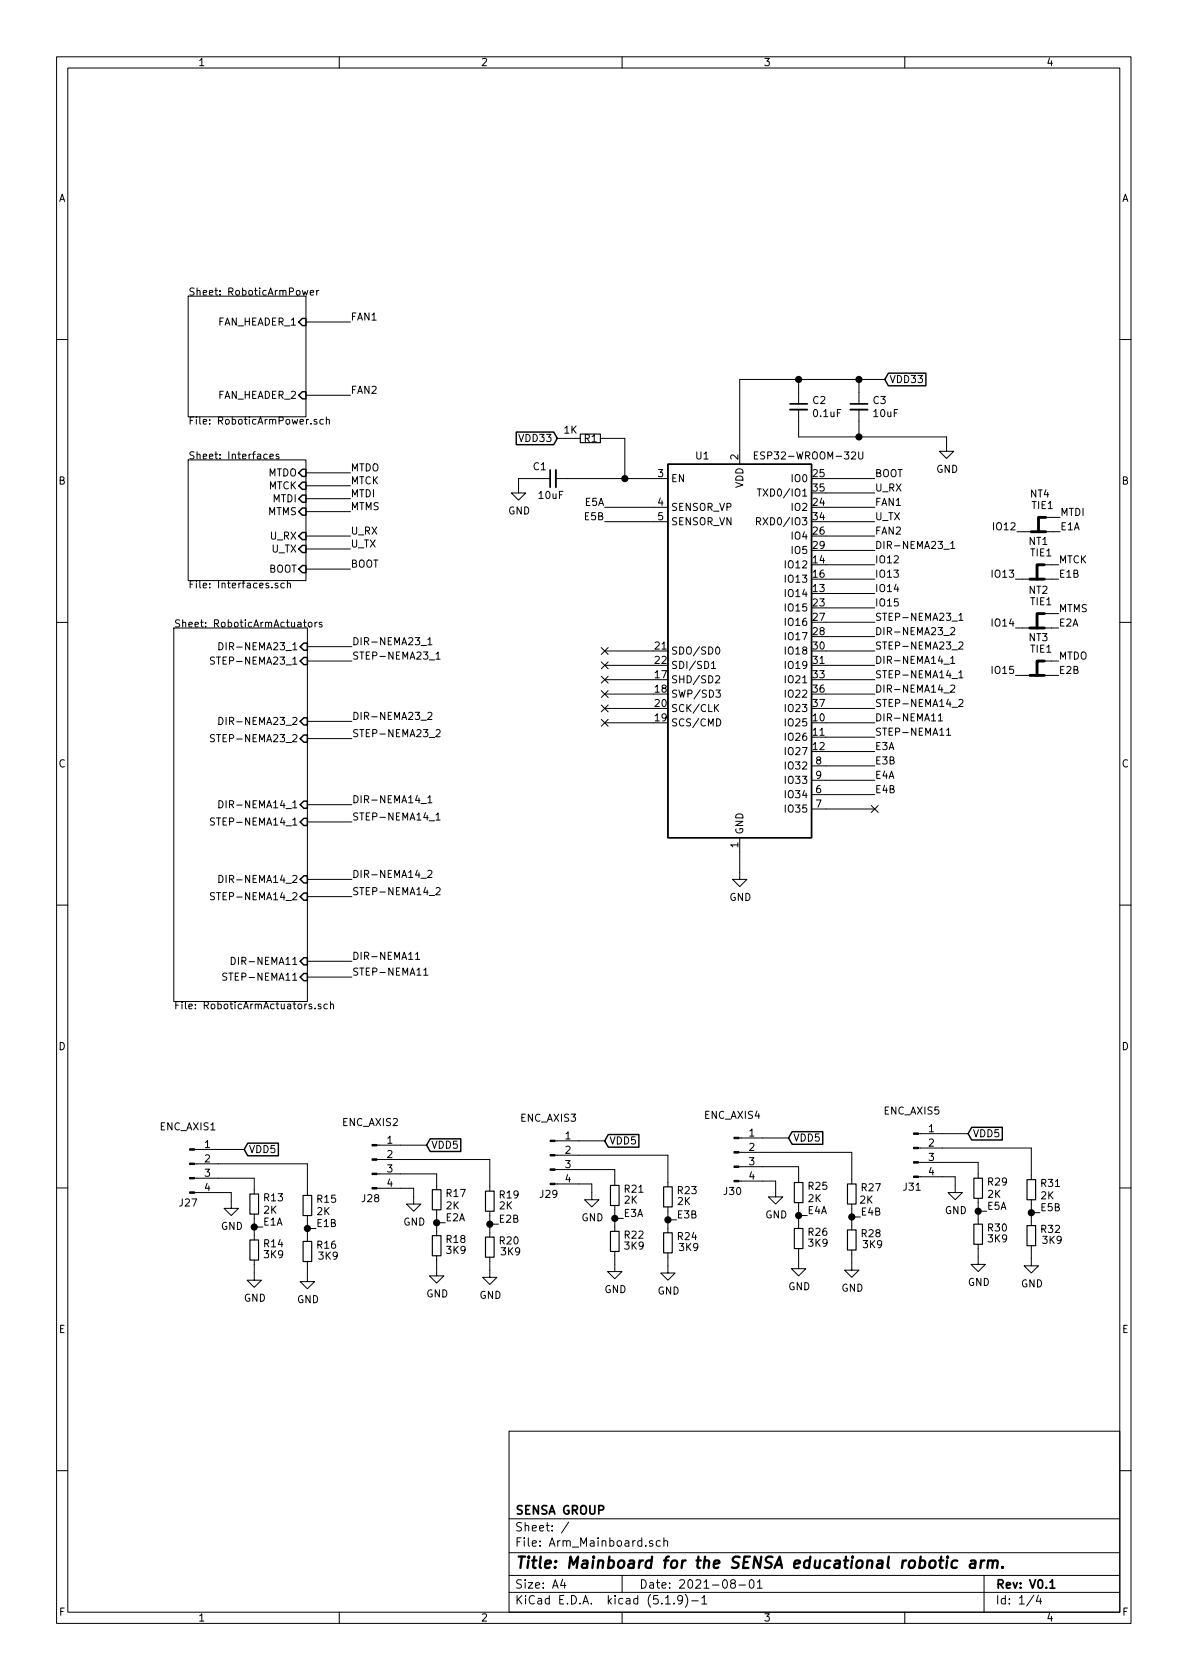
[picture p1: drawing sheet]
<svg xmlns="http://www.w3.org/2000/svg" width="210mm" height="297mm" viewBox="0 0 210 297" stroke-linecap="round" stroke-linejoin="round" font-family="sans-serif">
<g fill="none" stroke="#000" stroke-width=".18">
<path d="M10 10h190v277h-190zM12 12h186v273.1h-186zM60 10v2M110 10v2M160 10v2M33.3 52.4h20.8v21.3h-20.8zM53.5 51.3l.2 .9 .2-.6 .3 .6 .2-.9M54.1 56.9h7.9M54.9 51.8l.6-.2-.1-.2-.4-.1-.1 .2v.6h.5M56 51.3v.9M56.4 51.3l-.4 .3M10 60h2"/>
<path d="M54.1 69.9h7.9M56 74.2h-.3l-.2 .1 .1 .2 .4 .1v.3h-.5M57.2 74.2h-.4l-.2 .2 .1 .5h.5M57.7 74.3l.2-.1h.3v.8M57.7 73.7v1.3M98.6 77.5h4M106.2 77.5h4.3v7.1M134 79.9h-.6v1.3h.6M141.2 72.4v4.9h26.2v2.5h1.3l-1.3 1.3-1.3-1.3h1.3M141.2 67.1v4.3M151.8 79.9v1l.3 .3 .4-.1 .1-.2v-1M151.9 67.1v4.3"/>
<path d="M151.9 72.4v4.9M156.5 67.1h-25.7v15M198 60h2M33.3 81.3h20.8v21.4h-20.8zM47.2 80.4l-.3-.1-.3 .2 .2 .6h.4M47.7 80.7l.6-.1v-.2l-.4-.1-.2 .2 .1 .6h.5M49.3 80.4l-.3-.1-.2 .2 .1 .2 .4 .1v.3h-.5M54.1 94.8h7.9M54.1 83.6h7.9M54.1 85.9h7.9M54.1 88.2h7.9M54.1 90.5h7.9"/>
<path d="M54.1 97.1h7.9M97.3 84.6h-5.6v2.6h1.3l-1.3 1.2-1.3-1.2h1.3M98.3 84.6h19.8M106.9 89.7h11.2M106.9 92.2h11.2M133.4 80.5h.4M133.8 92.2l.6-.1 .1-.1-.1-.3-.1-.2h-.5v1.3M133.9 86.4h.7M134.1 92.2l.4 .6M134.3 86.4v1.3M146 84.6h8.7M146 89.7h8.7"/>
<path d="M146 92.2h8.7M146 99.9h8.7M146 87.2h8.7M146 97.3h8.7M146 94.8h8.7M166.9 97.1h1M168.1 96.1l.4-.4v1.3M168.1 97h.7M179.8 94h7.7M183.4 99.9h3.8M183.6 91.5h3.9M10 110h2"/>
<path d="M30.7 111h23.7v66.1h-23.7zM37.9 116.2h-.5l-.1 .1v.4l.6 .3v.2l-.2 .2h-.5M38.7 113.6a.64 .64 0 0 1 .8 .7 .64 .64 0 0 1-.8 .6zM49.1 103.2l-.3-.1-.2 .2 .1 .2 .4 .1v.3h-.5M50.3 103.2l-.4-.1-.2 .2 .1 .6h.5M50.8 103.2l.2-.1 .3 .1 .1 .7M50.8 102.7v1.2M53.7 110h.5M53.8 109.6v1.1l.4 .2M54.1 100.6h7.9M54.4 116.9h7.8M54.4 114.3h7.8"/>
<path d="M54.6 110.1l.1-.1 .4 .1 .1 .5-.2 .2-.3 .1-.1-.2zM55.7 110v.9M56.1 110l-.4 .2M56.9 110.1l-.3-.1-.2 .2 .1 .2 .4 .1v.3h-.5M74.4 114.1h1M75.7 113.1l.3-.4v1.3M75.7 114h.7M75.9 116.7h1M77.1 115.6l.4-.3v1.2M77.1 116.5h.7M106.3 119.6l1.2 1.2M106.3 117l1.2 1.2"/>
<path d="M106.3 114.5l1.2 1.2M106.9 115.1h8.7M106.9 117.6h8.7M107.5 119.6l-1.2 1.2M107.5 117l-1.2 1.2M107.5 114.5l-1.2 1.2M125.8 117.3l.4-.4v1.3M125.8 118.2h.7M126.5 119.6l.5-.1 .3 .3-.8 .9h.8M126.7 114.5l.1-.1a.67 .67 0 0 1 .5 .6 .67 .67 0 0 1-.5 .7l-.2-.3-.1-.2zM146 110h8.7M146 102.4h8.7"/>
<path d="M146 112.6h8.7M146 115.1h8.7M146 117.6h8.7M146 104.9h8.7M146 107.5h8.7M166.9 117.4h1M168.1 116.4l.4-.4v1.3M168.1 111.1l.5-.1 .2 .3v.2l-.8 .7h.8M168.1 117.3h.7M168.4 120h.9M168.4 109.8h.9M169.6 118.9l.3-.3v1.2"/>
<path d="M169.6 113.6l.5-.1 .2 .4-.1 .2-.7 .7h.8M169.6 108.8l.3-.4v1.3M169.6 119.8h.7M169.6 109.7h.7M179.6 102.4h7.6M179.6 111h7.6M179.6 119.4h7.6M183.4 108.5h3.8M183.4 116.9h3.8M198 110h2M37.9 130l-.5-.1-.1 .1v.4l.6 .3v.2l-.2 .3-.5-.1M38.7 126.8a.64 .64 0 0 1 .8 .7 .64 .64 0 0 1-.8 .6z"/>
<path d="M54.4 127.5h7.8M54.4 130.6h7.8M75.7 126.1l.4-.2 .3 .4-.1 .2-.7 .7h.8M77.1 129.1l.5-.1 .2 .3v.3l-.8 .7h.8M106.3 127.2l1.2 1.2M106.3 122.1l1.2 1.2M106.3 124.6l1.2 1.3M106.9 120.2h8.7M106.9 122.7h8.7M106.9 125.3h8.7M106.9 127.8h8.7M107.5 127.2l-1.2 1.2"/>
<path d="M107.5 122.1l-1.2 1.2M107.5 124.6l-1.2 1.3M126.5 125.1l.6 .7M126.6 122h.8l-.4 .5 .3 .1v.6l-.5 .1-.2-.1M126.7 127.1a.64 .64 0 0 1 .8 .6 .64 .64 0 0 1-.8 .7zM127.1 124.5l-.7 .8M143.5 135.4h11.2M143.5 138h11.2M146 120.2h8.7M146 122.7h8.7M146 125.3h8.7M146 127.8h8.7"/>
<path d="M146 130.3h8.7M146 132.9h8.7M165.9 126.6l.4-.4v1.3M165.9 127.5h.8M167.4 129.1l.3-.4v1.3M167.4 130h.7M168.1 121.2l.5-.1 .2 .4v.2l-.8 .7h.8M169.6 123.8l.5-.1 .2 .3-.1 .2-.7 .7h.8M37.9 144.7l-.5-.1-.1 .1v.5l.6 .2v.3l-.2 .2-.5-.1M37.9 157.9l-.5-.1-.1 .1v.5l.6 .2v.3l-.2 .2-.5-.1M38.7 141.6a.64 .64 0 0 1 .8 .6 .64 .64 0 0 1-.8 .6zM38.7 154.8a.64 .64 0 0 1 .8 .6 .64 .64 0 0 1-.8 .6z"/>
<path d="M54.4 142.3h7.8M54.4 145.3h7.8M54.4 155.5h7.8M54.4 158.5h7.8M74.4 142.1h1M75.7 154l.4-.1 .3 .3-.1 .2-.7 .8h.8M75.7 141l.3-.3v1.2M75.7 141.9h.7M75.9 145.1h1M77.1 157.1l.5-.2 .2 .4v.2l-.8 .7h.8M77.1 144.1l.4-.4v1.3M77.1 145h.7"/>
<path d="M130.8 148.1v7.4h1.3l-1.3 1.3-1.3-1.3h1.3M143.5 140.5h11.2M143.5 143h11.2M154.1 142.4l1.2 1.2M155.3 142.4l-1.2 1.2M10 160h2M40.1 172.1l-.5-.1-.2 .3 .1 .3 .6 .2v.4l-.2 .1h-.5M40.9 169.3a.64 .64 0 0 1 .7 .6 .64 .64 0 0 1-.7 .6zM54.4 170h7.8M54.4 172.8h7.8M55.1 177.6l-.3-.1-.2 .2 .1 .2 .4 .1v.3h-.5M55.7 178.2v.2"/>
<path d="M56.7 177.6l-.3-.1-.1 .2v.2l.4 .1v.3h-.4M57.9 177.6l-.4-.1-.2 .3 .1 .5h.5M58.4 177.7l.2-.2 .3 .1 .1 .8M58.4 177.1v1.3M73.5 168.7l.3-.3v1.2M73.5 169.6h.7M74.9 171.5l.4-.3v1.2M74.9 172.4h.8M198 160h2M10 210h2M34.4 210.9h6.5v2.8h1.3l-1.3 1.2-1.3-1.2h1.3M34.4 208.3h10.6v2.8"/>
<path d="M34.4 205.8h20v5.6M34.4 203.2h8.8M45 214.7v4.5M45 217h1.5M54.4 214.9v4.6M54.4 217.2h1.5M66.6 210.1h6.6v2.8h1.2l-1.2 1.3-1.3-1.3h1.3M66.6 205h20v5.6M66.6 207.6h10.6v2.7M66.6 202.5h8.8M77.2 213.9v4.6M77.2 216.2h1.5"/>
<path d="M86.6 214.2v4.5M86.6 216.4h1.5M98.1 209.3h6.5v2.8h1.3l-1.3 1.3-1.2-1.3h1.2M98.1 206.8h10.6v2.8M98.1 204.3h20v5.5M98.1 201.7h8.8M108.7 213.1v4.6M108.7 215.4h1.5M118.1 213.4v4.6M118.1 215.7h1.5M130.7 208.8h6.5v2.8h1.2l-1.2 1.3-1.3-1.3h1.3M130.7 206.3h10.5v2.8"/>
<path d="M130.7 203.7h19.9v5.6M130.7 201.2h8.7M141.2 212.6v4.6M141.2 214.9h1.5M150.6 212.9v4.6M150.6 215.2h1.5M162.4 208.1h6.5v2.8h1.3l-1.3 1.2-1.3-1.2h1.3M162.4 203h20v5.6M162.4 205.5h10.6v2.8M162.4 200.4h8.8M173 211.9v4.5M173 214.2h1.5"/>
<path d="M182.4 212.1v4.6M182.4 214.4h1.5M198 210h2M45 222.8v3.6h1.2l-1.2 1.2-1.3-1.2h1.3M54.4 223v3.6h1.2l-1.2 1.3-1.3-1.3h1.3M77.2 222v3.6h1.3l-1.3 1.3-1.3-1.3h1.3M86.6 222.3v3.5h1.3l-1.3 1.3-1.3-1.3h1.3M108.7 221.3v3.5h1.3l-1.3 1.3-1.3-1.3h1.3M118.1 221.5v3.6h1.3l-1.3 1.3-1.3-1.3h1.3M141.2 220.8v3.5h1.3l-1.3 1.3-1.2-1.3h1.2M150.6 221v3.6h1.3l-1.3 1.2-1.2-1.2h1.2M173 220v3.6h1.2l-1.2 1.2-1.3-1.2h1.3"/>
<path d="M182.4 220.3v3.5h1.2l-1.2 1.3-1.3-1.3h1.3M90 253h108v32.1h-108zM10 260h2M90 278.5h108M90 274.5h108M90 268.5h108M99.5 279.2l-.4 1.1h1M99.8 279.8v1M100.6 269.1l-1.3 2M110 278.5v3M115.4 272.5a.37 .37 0 0 0-.6 .1l.1 .2 .5 .2 .1 .1-.2 .3-.5-.1M116.8 272.5l-.5-.1-.2 .3 .1 .6h.6"/>
<path d="M117.4 272.5h.1a.37 .37 0 0 1 .6 .1v.8M117.4 271.9v1.5M129.5 279.9l-.3-.2 .1-.2a.48 .48 0 0 1 .6-.1l.1 .2-.1 .3-.6 .1a.48 .48 0 0 0 0 .7l.2 .1 .5-.1v-.5l-.2-.3M132.6 279.5l.4-.2a.94 .94 0 0 1 0 1.5 .82 .82 0 0 1-.4-1.3zM133.9 279.7l.4-.4v1.5M174 278.5v6.6M198 260h2M60 285.1v1.9M90 281.5h108M110 285.1v1.9M117.7 283.6h.8M119.2 283.5v.1"/>
<path d="M120.7 282.7l-.1 .2a.48 .48 0 0 1-.6 .1l-.2-.3 .2-.5a.48 .48 0 0 1 .6 .1 1.27 1.27 0 0 1-.2 1.2l-.4 .1M121.2 281.9a1.71 1.71 0 0 1 0 2.3M122.3 283h1.2M124.1 282.5l.4-.4v1.5M124.1 283.6h.9M130.7 280.2h1.1M133.9 280.8h.9M160 285.1v1.9M182.8 282l-1.2 2M183.6 282l-.3 1.1h.9M184 282.6v1"/>
</g>
<path d="M139.7 71.4h3M150.4 71.4h3M97.3 83.1v3M185.7 279.7l.4-.4v1.5M185.7 280.8h.8" fill="none" stroke="#000" stroke-width=".3"/>
<g fill="none" stroke="#000" stroke-width=".41">
<path d="M166.1 275.9h.7M166.4 275.2l-.2 1.7 .1 .2 .4 .1M167.5 275.9l-.2 1.3M167.6 275.2l-.1 .1 .1 .1v-.2v.2M169.3 276a.68 .68 0 0 0-1 .3v.7l.3 .2 .6-.1M171.7 276h.8l-.1 1.2M172.5 276.4l-.7 .1a.4 .4 0 0 0-.3 .3 .4 .4 0 0 0 .2 .4l.7-.1M173.5 275.9l-.1 1.3M174.1 275.9a.5 .5 0 0 0-.6 .4M174.7 276.1a.52 .52 0 0 1 .9 .1l-.1 1M174.8 275.9l-.2 1.3M175.6 276.2l.3-.3 .5 .1 .1 .2-.2 1"/>
<path d="M177.3 277v.2l-.1-.1 .1-.1v.2"/>
</g>
<g fill="none" stroke="#000" stroke-width=".25">
<path d="M53.5 56.3h.6v1.3h-.6l-.7-.7zM53.5 69.3h.6v1.2h-.6l-.7-.6zM91.3 76.4h6.6l.7 1.1-.7 1.1h-6.6zM157.1 66h6.6v2.2h-6.6l-.6-1.1zM53.5 100h.6v1.3h-.6l-.7-.7zM53.5 96.4h.6v1.3h-.6l-.7-.6zM53.5 94.1h.6v1.3h-.6l-.7-.6zM53.5 89.8h.6v1.3h-.6l-.7-.6zM53.5 87.5h.6v1.3h-.6l-.7-.6zM53.5 85.3h.6v1.2h-.6l-.7-.6zM53.5 83h.6v1.2h-.6l-.7-.6zM118.1 82.1h25.4v66h-25.4z"/>
<path d="M53.1 114.3l.6-.6h.7v1.3h-.7zM53.7 116.2h.7v1.3h-.7l-.6-.6zM53.1 127.5l.6-.6h.7v1.3h-.7zM53.7 130h.7v1.2h-.7l-.6-.6zM53.1 142.3l.6-.7h.7v1.3h-.7zM53.1 145.3l.6-.6h.7v1.3h-.7zM53.1 155.5l.6-.7h.7v1.3h-.7zM53.7 157.9h.7v1.3h-.7l-.6-.7zM53.7 172.1h.7v1.3h-.7l-.6-.6zM53.7 169.3h.7v1.3h-.7l-.6-.6zM171.8 199.3h5.4v2.3h-5.4l-.6-1.2zM43.8 202.1h5.4v2.3h-5.4l-.6-1.2z"/>
<path d="M76.1 201.4h5.4v2.2h-5.4l-.7-1.1zM107.6 200.6h5.4v2.2h-5.4l-.7-1.1zM140.1 200.1h5.4v2.2h-5.4l-.7-1.1z"/>
</g>
<g fill="#000" stroke="#000" stroke-width=".18">
<path d="M33.5 210.7h.9v.3h-.9zM33.5 208.2h.9v.2h-.9zM33.5 205.6h.9v.3h-.9zM33.5 203.1h.9v.3h-.9zM65.8 210h.8v.2h-.8zM65.8 207.4h.8v.3h-.8zM65.8 204.9h.8v.2h-.8zM65.8 202.3h.8v.3h-.8zM97.3 209.2h.8v.3h-.8zM97.3 206.7h.8v.2h-.8zM97.3 204.1h.8v.3h-.8zM97.3 201.6h.8v.2h-.8z"/>
<path d="M129.8 208.7h.9v.3h-.9zM129.8 206.2h.9v.2h-.9zM129.8 203.6h.9v.3h-.9zM129.8 201.1h.9v.2h-.9zM161.5 207.9h.9v.3h-.9zM161.5 205.4h.9v.2h-.9zM161.5 202.9h.9v.2h-.9zM161.5 200.3h.9v.3h-.9z"/>
</g>
<g fill="none" stroke="#000" stroke-width=".2">
<path d="M102.6 76.7h3.6v1.6h-3.6zM44.2 219.2h1.5v3.6h-1.5zM44.2 211.1h1.5v3.6h-1.5zM53.6 211.4h1.5v3.5h-1.5zM53.6 219.5h1.5v3.5h-1.5zM76.5 210.3h1.5v3.6h-1.5zM76.5 218.5h1.5v3.5h-1.5zM85.9 218.7h1.5v3.6h-1.5zM85.9 210.6h1.5v3.6h-1.5zM107.9 209.6h1.6v3.5h-1.6zM107.9 217.7h1.6v3.6h-1.6zM117.3 218h1.6v3.5h-1.6z"/>
<path d="M117.3 209.8h1.6v3.6h-1.6zM140.5 209.1h1.5v3.5h-1.5zM140.5 217.2h1.5v3.6h-1.5zM149.9 209.3h1.5v3.6h-1.5zM149.9 217.5h1.5v3.5h-1.5zM172.2 208.3h1.5v3.6h-1.5zM172.2 216.4h1.5v3.6h-1.5zM181.6 208.6h1.5v3.5h-1.5zM181.6 216.7h1.5v3.6h-1.5z"/>
</g>
<path d="M139.7 72.4h3M150.4 72.4h3M98.3 83.1v3" fill="none" stroke="#000" stroke-width=".33"/>
<path d="M182.4 94h2.5M184.7 99.9h-1.3v2.5M184.9 91.5h-1.3v2.5M182.1 102.4h2.6M182.1 111h2.6M182.1 119.4h2.6M184.7 108.5h-1.3v2.5M184.7 116.9h-1.3v2.5" fill="none" stroke="#000" stroke-width=".51"/>
<g fill="#000" stroke="#000" stroke-width=".25">
<circle cx="141.2" cy="67.1" r=".51"/>
<circle cx="151.9" cy="67.1" r=".51"/>
<circle cx="151.9" cy="77.3" r=".51"/>
<circle cx="110.5" cy="84.6" r=".51"/>
<circle cx="45" cy="217" r=".51"/>
<circle cx="54.4" cy="217.2" r=".51"/>
<circle cx="77.2" cy="216.2" r=".51"/>
<circle cx="86.6" cy="216.4" r=".51"/>
<circle cx="108.7" cy="215.4" r=".51"/>
<circle cx="118.1" cy="215.7" r=".51"/>
<circle cx="141.2" cy="214.9" r=".51"/>
<circle cx="150.6" cy="215.2" r=".51"/>
<circle cx="173" cy="214.2" r=".51"/>
<circle cx="182.4" cy="214.4" r=".51"/>
</g>
<text font-size="2.8" x="91" y="277.3">Title: Mainboard for the SENSA educational robotic arm.</text>
<g font-size="2.1">
<text x="91" y="267.8">SENSA GROUP</text>
<text x="91" y="273.5">File: Arm_Mainboard.sch</text>
<text x="91" y="270.8">Sheet: /</text>
<text x="91" y="280.9">Size: A4</text>
<text x="113" y="280.9">Date: 2021-08-01</text>
<text x="176" y="280.9">Rev: V0.1</text>
<text x="91" y="283.7">KiCad E.D.A. kicad (5.1.9)-1</text>
<text x="176" y="283.7">Id: 1/4</text>
</g>
<g font-size="1.8">
<text x="35" y="11.7">1</text>
<text x="85" y="11.7">2</text>
<text x="135" y="11.7">3</text>
<text x="185" y="11.7">4</text>
<text x="10.4" y="35.7">A</text>
<text x="198.4" y="35.7">A</text>
<text x="33.3" y="52.3">Sheet: RoboticArmPower</text>
<text x="38.5" y="57.6">FAN_HEADER_1</text>
<text x="62" y="56.7">FAN1</text>
<text x="38.5" y="70.5">FAN_HEADER_2</text>
<text x="62" y="69.6">FAN2</text>
<text x="143.8" y="71.4">C2</text>
<text x="154.4" y="71.4">C3</text>
<text x="157.3" y="67.7">VDD33</text>
<text x="33.3" y="75.1">File: RoboticArmPower.sch</text>
<text x="99.8" y="76.7">1K</text>
<text x="143.9" y="73.7">0.1uF</text>
<text x="154.6" y="73.7">10uF</text>
<text x="33.3" y="81.2">Sheet: Interfaces</text>
<text x="62" y="83.3">MTDO</text>
<text x="92.1" y="78.1">VDD33</text>
<text x="94.3" y="83.1">C1</text>
<text x="103.3" y="78.2">R1</text>
<text x="123.1" y="81.2">U1</text>
<text x="130.6" y="81.3" transform="rotate(-90 130.6 81.3)">2</text>
<text x="134.5" y="81.2">ESP32-WROOM-32U</text>
<text x="165.6" y="83.6">GND</text>
<text x="10.4" y="85.7">B</text>
<text x="47.4" y="84.2">MTDO</text>
<text x="47.5" y="86.5">MTCK</text>
<text x="48.3" y="88.8">MTDI</text>
<text x="62" y="85.6">MTCK</text>
<text x="62" y="87.9">MTDI</text>
<text x="95.4" y="88.2">10uF</text>
<text x="103.5" y="89.4">E5A</text>
<text x="116.4" y="84.4">3</text>
<text x="116.4" y="89.4">4</text>
<text x="118.6" y="85.3">EN</text>
<text x="131.4" y="86.3" transform="rotate(-90 131.4 86.3)">VDD</text>
<text x="135.1" y="87.8">TXD0/IO1</text>
<text x="140.2" y="85.3">IO0</text>
<text x="143.8" y="89.4">24</text>
<text x="143.8" y="84.4">25</text>
<text x="143.8" y="86.9">35</text>
<text x="154.7" y="89.4">FAN1</text>
<text x="154.7" y="86.9">U_RX</text>
<text x="154.7" y="84.4">BOOT</text>
<text x="182.2" y="88">NT4</text>
<text x="198.4" y="85.7">B</text>
<text x="47.4" y="91.1">MTMS</text>
<text x="47.9" y="95.4">U_RX</text>
<text x="62" y="94.5">U_RX</text>
<text x="62" y="90.2">MTMS</text>
<text x="89.9" y="91">GND</text>
<text x="103.5" y="92">E5B</text>
<text x="116.4" y="92">5</text>
<text x="118.6" y="90.3">SENSOR_VP</text>
<text x="118.6" y="92.9">SENSOR_VN</text>
<text x="135" y="92.9">RXD0/IO3</text>
<text x="140.2" y="90.3">IO2</text>
<text x="140.2" y="95.4">IO4</text>
<text x="143.8" y="94.5">26</text>
<text x="143.8" y="92">34</text>
<text x="154.7" y="94.5">FAN2</text>
<text x="154.7" y="92">U_TX</text>
<text x="176" y="93.8">IO12</text>
<text x="182.5" y="90">TIE1</text>
<text x="187.5" y="93.8">E1A</text>
<text x="187.5" y="91.2">MTDI</text>
<text x="47.5" y="101.3">BOOT</text>
<text x="48.1" y="97.7">U_TX</text>
<text x="62" y="100.4">BOOT</text>
<text x="62" y="96.8">U_TX</text>
<text x="139.2" y="100.5">IO12</text>
<text x="140.2" y="98">IO5</text>
<text x="143.8" y="99.6">14</text>
<text x="143.8" y="97.1">29</text>
<text x="154.7" y="99.6">IO12</text>
<text x="154.7" y="97.1">DIR-NEMA23_1</text>
<text x="182" y="96.4">NT1</text>
<text x="182.3" y="98.4">TIE1</text>
<text x="187.2" y="99.6">MTCK</text>
<text x="33.3" y="104">File: Interfaces.sch</text>
<text x="139.2" y="105.6">IO14</text>
<text x="139.2" y="103">IO13</text>
<text x="143.8" y="104.7">13</text>
<text x="143.8" y="102.1">16</text>
<text x="143.8" y="107.2">23</text>
<text x="154.7" y="102.1">IO13</text>
<text x="154.7" y="104.7">IO14</text>
<text x="154.7" y="107.2">IO15</text>
<text x="175.7" y="102.1">IO13</text>
<text x="182" y="105">NT2</text>
<text x="182.3" y="107">TIE1</text>
<text x="187.2" y="102.1">E1B</text>
<text x="30.7" y="110.9">Sheet: RoboticArmActuators</text>
<text x="139.2" y="108.1">IO15</text>
<text x="139.2" y="110.7">IO16</text>
<text x="139.2" y="113.2">IO17</text>
<text x="143.8" y="109.8">27</text>
<text x="143.8" y="112.3">28</text>
<text x="154.7" y="112.3">DIR-NEMA23_2</text>
<text x="154.7" y="109.8">STEP-NEMA23_1</text>
<text x="175.7" y="110.8">IO14</text>
<text x="182" y="113.4">NT3</text>
<text x="187.2" y="110.8">E2A</text>
<text x="187.2" y="108.2">MTMS</text>
<text x="38.5" y="117.5">STEP-NEMA23_1</text>
<text x="40.1" y="115">DIR-NEMA23_1</text>
<text x="62.2" y="116.6">STEP-NEMA23_1</text>
<text x="62.2" y="114.1">DIR-NEMA23_1</text>
<text x="115.9" y="119.9">17</text>
<text x="115.9" y="114.8">21</text>
<text x="115.9" y="117.4">22</text>
<text x="118.6" y="115.7">SDO/SD0</text>
<text x="118.6" y="118.3">SDI/SD1</text>
<text x="139.2" y="115.7">IO18</text>
<text x="139.2" y="118.3">IO19</text>
<text x="143.8" y="114.8">30</text>
<text x="143.8" y="117.4">31</text>
<text x="143.8" y="119.9">33</text>
<text x="154.7" y="119.9">STEP-NEMA14_1</text>
<text x="154.7" y="117.4">DIR-NEMA14_1</text>
<text x="154.7" y="114.8">STEP-NEMA23_2</text>
<text x="175.7" y="119.2">IO15</text>
<text x="182.3" y="115.4">TIE1</text>
<text x="187.2" y="116.6">MTDO</text>
<text x="187.2" y="119.2">E2B</text>
<text x="115.9" y="122.5">18</text>
<text x="115.9" y="125">20</text>
<text x="118.6" y="120.8">SHD/SD2</text>
<text x="118.6" y="123.4">SWP/SD3</text>
<text x="118.6" y="125.9">SCK/CLK</text>
<text x="139.2" y="120.8">IO21</text>
<text x="139.2" y="123.4">IO22</text>
<text x="139.2" y="125.9">IO23</text>
<text x="143.8" y="122.5">36</text>
<text x="143.8" y="125">37</text>
<text x="154.7" y="125">STEP-NEMA14_2</text>
<text x="154.7" y="122.5">DIR-NEMA14_2</text>
<text x="38.5" y="131.2">STEP-NEMA23_2</text>
<text x="40.1" y="128.2">DIR-NEMA23_2</text>
<text x="62.2" y="130.3">STEP-NEMA23_2</text>
<text x="62.2" y="127.3">DIR-NEMA23_2</text>
<text x="115.9" y="127.5">19</text>
<text x="118.6" y="128.4">SCS/CMD</text>
<text x="139.2" y="128.4">IO25</text>
<text x="139.2" y="131">IO26</text>
<text x="143.8" y="127.5">10</text>
<text x="143.8" y="130.1">11</text>
<text x="154.7" y="127.5">DIR-NEMA11</text>
<text x="154.7" y="130.1">STEP-NEMA11</text>
<text x="10.4" y="135.7">C</text>
<text x="139.2" y="133.5">IO27</text>
<text x="139.2" y="136.1">IO32</text>
<text x="143.8" y="132.6">12</text>
<text x="144.3" y="135.2">8</text>
<text x="144.3" y="137.7">9</text>
<text x="154.7" y="135.2">E3B</text>
<text x="154.7" y="132.6">E3A</text>
<text x="154.7" y="137.7">E4A</text>
<text x="198.4" y="135.7">C</text>
<text x="40.1" y="142.9">DIR-NEMA14_1</text>
<text x="62.2" y="142">DIR-NEMA14_1</text>
<text x="139.2" y="141.1">IO34</text>
<text x="139.2" y="143.7">IO35</text>
<text x="139.2" y="138.6">IO33</text>
<text x="144.3" y="140.2">6</text>
<text x="144.3" y="142.8">7</text>
<text x="154.7" y="140.2">E4B</text>
<text x="38.5" y="146">STEP-NEMA14_1</text>
<text x="62.2" y="145.1">STEP-NEMA14_1</text>
<text x="130.6" y="149.9" transform="rotate(-90 130.6 149.9)">1</text>
<text x="131.4" y="147.6" transform="rotate(-90 131.4 147.6)">GND</text>
<text x="62.2" y="155.2">DIR-NEMA14_2</text>
<text x="38.5" y="159.2">STEP-NEMA14_2</text>
<text x="40.1" y="156.1">DIR-NEMA14_2</text>
<text x="62.2" y="158.3">STEP-NEMA14_2</text>
<text x="129" y="159.3">GND</text>
<text x="40.4" y="173.4">STEP-NEMA11</text>
<text x="42" y="170.6">DIR-NEMA11</text>
<text x="62.2" y="172.5">STEP-NEMA11</text>
<text x="62.2" y="169.7">DIR-NEMA11</text>
<text x="30.7" y="178.4">File: RoboticArmActuators.sch</text>
<text x="10.4" y="185.7">D</text>
<text x="198.4" y="185.7">D</text>
<text x="124.6" y="197.8">ENC_AXIS4</text>
<text x="156.4" y="197.1">ENC_AXIS5</text>
<text x="28.3" y="199.9">ENC_AXIS1</text>
<text x="36.2" y="203">1</text>
<text x="44" y="203.9">VDD5</text>
<text x="60.6" y="199.1">ENC_AXIS2</text>
<text x="68.5" y="202.2">1</text>
<text x="76.2" y="203.1">VDD5</text>
<text x="92.1" y="198.3">ENC_AXIS3</text>
<text x="100" y="201.5">1</text>
<text x="100" y="204">2</text>
<text x="107.7" y="202.3">VDD5</text>
<text x="132.5" y="201">1</text>
<text x="132.5" y="203.5">2</text>
<text x="140.2" y="201.8">VDD5</text>
<text x="164.2" y="200.2">1</text>
<text x="164.2" y="202.7">2</text>
<text x="172" y="201.1">VDD5</text>
<text x="36.2" y="205.5">2</text>
<text x="36.2" y="208.1">3</text>
<text x="68.5" y="204.8">2</text>
<text x="68.5" y="207.3">3</text>
<text x="68.5" y="209.8">4</text>
<text x="100" y="206.5">3</text>
<text x="100" y="209.1">4</text>
<text x="132.5" y="206">3</text>
<text x="132.5" y="208.6">4</text>
<text x="164.2" y="205.3">3</text>
<text x="164.2" y="207.8">4</text>
<text x="174.8" y="209.6">R29</text>
<text x="184.1" y="209.9">R31</text>
<text x="31.8" y="213.3">J27</text>
<text x="36.2" y="210.6">4</text>
<text x="46.7" y="214.6">2K</text>
<text x="46.7" y="212.4">R13</text>
<text x="56.1" y="214.8">2K</text>
<text x="56.1" y="212.7">R15</text>
<text x="64.1" y="212.6">J28</text>
<text x="78.7" y="215.9">E2A</text>
<text x="78.9" y="213.8">2K</text>
<text x="79" y="211.6">R17</text>
<text x="88.3" y="213.8">2K</text>
<text x="88.4" y="211.9">R19</text>
<text x="95.6" y="211.8">J29</text>
<text x="102.8" y="215.9">GND</text>
<text x="110.2" y="215.2">E3A</text>
<text x="110.4" y="212.8">2K</text>
<text x="110.5" y="210.9">R21</text>
<text x="119.6" y="215.4">E3B</text>
<text x="119.8" y="213.1">2K</text>
<text x="119.9" y="211.1">R23</text>
<text x="128.1" y="211.3">J30</text>
<text x="135.3" y="215.4">GND</text>
<text x="142.7" y="214.7">E4A</text>
<text x="143" y="212.6">2K</text>
<text x="143" y="210.4">R25</text>
<text x="152.1" y="212.8">2K</text>
<text x="152.1" y="214.9">E4B</text>
<text x="152.4" y="210.6">R27</text>
<text x="159.8" y="210.5">J31</text>
<text x="167.1" y="214.7">GND</text>
<text x="174.5" y="213.9">E5A</text>
<text x="174.7" y="211.8">2K</text>
<text x="183.9" y="214.2">E5B</text>
<text x="184.1" y="212.1">2K</text>
<text x="39.1" y="217.5">GND</text>
<text x="46.5" y="216.7">E1A</text>
<text x="46.7" y="220.5">R14</text>
<text x="55.9" y="217">E1B</text>
<text x="56.1" y="220.8">R16</text>
<text x="71.3" y="216.7">GND</text>
<text x="79" y="219.8">R18</text>
<text x="79" y="221.7">3K9</text>
<text x="88.1" y="216.2">E2B</text>
<text x="88.4" y="220">R20</text>
<text x="88.7" y="222">3K9</text>
<text x="110.5" y="219">R22</text>
<text x="110.5" y="220.9">3K9</text>
<text x="119.9" y="219.3">R24</text>
<text x="120.2" y="221.2">3K9</text>
<text x="143" y="218.5">R26</text>
<text x="143" y="220.4">3K9</text>
<text x="152.4" y="218.8">R28</text>
<text x="152.7" y="220.7">3K9</text>
<text x="174.8" y="217.7">R30</text>
<text x="174.8" y="219.7">3K9</text>
<text x="184.1" y="218">R32</text>
<text x="184.4" y="219.9">3K9</text>
<text x="46.8" y="222.5">3K9</text>
<text x="56.4" y="222.7">3K9</text>
<text x="171.1" y="227.4">GND</text>
<text x="180.5" y="227.6">GND</text>
<text x="43.1" y="230.2">GND</text>
<text x="52.5" y="230.4">GND</text>
<text x="75.4" y="229.4">GND</text>
<text x="84.8" y="229.7">GND</text>
<text x="106.9" y="228.6">GND</text>
<text x="116.3" y="228.9">GND</text>
<text x="139.4" y="228.1">GND</text>
<text x="148.8" y="228.4">GND</text>
<text x="10.4" y="235.7">E</text>
<text x="198.4" y="235.7">E</text>
<text x="10.5" y="285.7">F</text>
<text x="35" y="286.7">1</text>
<text x="85" y="286.7">2</text>
<text x="135" y="286.7">3</text>
<text x="185" y="286.7">4</text>
<text x="198.5" y="285.7">F</text>
</g>
</svg>
